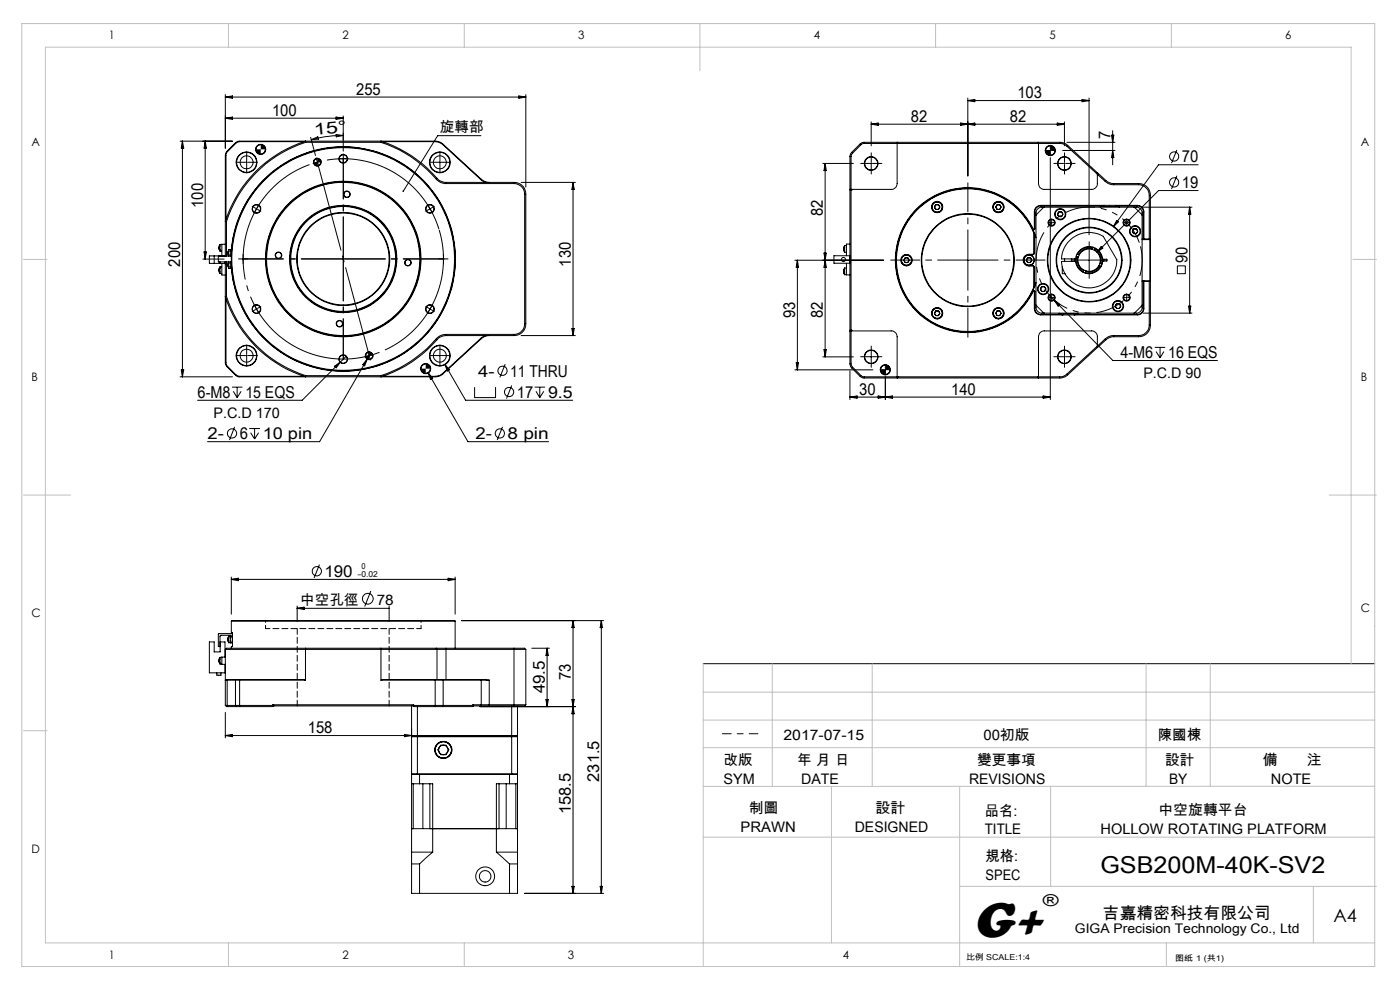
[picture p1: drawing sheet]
<svg xmlns="http://www.w3.org/2000/svg" width="297mm" height="210mm" viewBox="0 0 297 210" stroke-linecap="round" stroke-linejoin="round" font-family="sans-serif">
<g fill="none" stroke="#000" stroke-width=".21">
<path d="M38.2 29.9h11.1M38.7 29.9v50M38.7 29.9l.3 1.5h-.5zM43.5 29.9l.3 1.5h-.5zM43.5 29.9v25.1M47.8 25.1h25M47.8 25.1l1.5-.3v.5zM47.8 20.1v11.4M47.8 20.6l1.5-.3v.5zM47.8 20.6h63.7M52.2 34.4h.2M52.3 34.3v.3"/>
<path d="M55.3 30.7h-.1a1.04 1.04 0 0 0-.9 1M56.3 31.7a1.02 1.02 0 0 1-1 1M64.4 30h-13.6l-.8 .4-1.8 1.8-.3 .5v13.9M64.8 30.2a26 26 0 0 0-16.8 16.8M64.8 30.2v-.3a26.2 26.2 0 0 0-17 17l.2 .1M64.8 30.2h16M65.9 29.1l1 3.9M66 29.6l1.4-.6 .2 .5zM67.3 34.3v.2M67.3 33.6a.72 .72 0 0 0-.7 .8M67.4 34.4l-.2 .1M68.1 34.4v.1a.73 .73 0 0 1-.8 .7"/>
<path d="M71.3 28.5l1.5 .2-1.5 .3zM71.3 24.8l1.5 .3-1.5 .2zM72.7 33.7h.2M72.8 24.6v7.5M72.8 28.7a26.7 26.7 0 0 0-6.8 .9M72.8 33.6v.2M80.8 30.2a27.8 27.8 0 0 1 12.2 8.2l1.3 .5h14.7a2.27 2.27 0 0 1 2.3 2.3v27.5a2.27 2.27 0 0 1-2.3 2.2h-14.4a2.65 2.65 0 0 0-2.1 1 26 26 0 0 1-11.7 7.8M80.8 30.2v-.3a27.4 27.4 0 0 1 12.3 8.3l1.2 .5h14.7a2.45 2.45 0 0 1 2.5 2.5v27.5a2.45 2.45 0 0 1-2.5 2.5h-14.4a2.61 2.61 0 0 0-1.9 .9 26.1 26.1 0 0 1-11.9 7.8v-.2M81.2 30h11.1l.9 .2 .7 .5 8.1 7.4 1 .6M93.2 34.4h.3M93.3 34.3v.3M102 28.8h-9.1l-7.4 11.8"/>
<path d="M103.8 38.7a2.48 2.48 0 0 1-1.7-.7l-8.1-7.4a2.48 2.48 0 0 0-1.7-.7h-41.6l-.5 .2-2.1 2.1-.3 .6v21.5M110.1 20.3l1.4 .3-1.4 .2zM110.6 38.7h11.5M111.5 20.1v19.6M121.6 38.7v32.5M121.6 38.7l.2 1.5h-.5zM174.6 34.7h6.4M175 34.7v41M175 34.7l.3 1.5h-.5zM184.7 34.7h.2M184.8 25.9v5M184.8 34.6v.2"/>
<path d="M184.8 26.3h41M184.8 26.3l1.5-.2v.5zM190.3 30.2h30M190.3 30.2v8.7a1.26 1.26 0 0 1-1.2 1.3h-8.8M190.3 30.2h-7.1l-.7 .3-1.9 1.9-.3 .7v7.1M190.4 30.4h-7.3l-.4 .2-2.1 2.3v7.4M190.4 30.4h34.4a2.07 2.07 0 0 1 1.5 .6l6.5 6M190.4 30.4h.1M203.8 26.1l1.5 .2-1.5 .3zM205.3 20.8v16.5M205.3 21.3h25.7M205.3 21.3l1.5-.2v.5z"/>
<path d="M205.3 26.3l1.5-.2v.5zM220.3 30.2v8.7a1.21 1.21 0 0 0 1.2 1.3h10.1a1.21 1.21 0 0 0 1.2-1.3v-2.3M220.3 30.2h4.5a2.48 2.48 0 0 1 1.7 .7l6.3 5.7M222.7 31.9h.2M222.8 30.9h-.1a.96 .96 0 0 0-.9 1M222.8 31.8v.3M222.8 33.4v51.4M223.8 31.9a1.02 1.02 0 0 1-1 1M224.3 26.1l1.5 .2-1.5 .3zM225.4 31.9h11.1M225.7 34.7h.2M225.8 25.9v5"/>
<path d="M225.8 34.6v.2M226.3 30.2h10.2M229.6 21.1l1.4 .2-1.4 .3zM231 20.8v29M232.8 36.6l1.8 1.7a2.48 2.48 0 0 0 1.7 .6h5.2a2.45 2.45 0 0 1 2.6 2.5v27.5a2.45 2.45 0 0 1-2.6 2.5h-5.2a2.48 2.48 0 0 0-1.7 .7l-1.8 1.6M232.8 37l1.6 1.4a2.63 2.63 0 0 0 1.9 .8h5.2a2.27 2.27 0 0 1 2.3 2.2v9.3M235.8 28.7h.5l-.3 1.5zM236 27.7v7.3M236 31.9l.3 1.5h-.5zM249.7 37.3l-1.2 2.8M249.7 31.8l-1.2 2.8M254.2 35h-8.4l-9.6 13.1"/>
<path d="M43 55h4.6M43.3 53.4h.5l-.3 1.6zM45.4 54.3v1.6M46.5 52.9l.2 .4M46.5 57.7l.2 .3M46.5 52.9h.1M46.5 52.2v.7M46.5 52.2h.1M46.5 57.7h.1M46.5 57v.7M46.5 57h.1M46.5 54.3h-.2v1.3h2.8"/>
<path d="M46.7 51.8l-.2 .4M46.7 56.6l-.2 .4M46.7 51.8v1.5M46.7 56.6v1.4M46.7 51.8h.4M46.7 53.3h.4M46.7 56.6h.4M46.7 58h.4M46.7 54.3h.1M46.7 55.6v.3M47.1 55.9v2.4h.7M47.7 55.6l.1 .3"/>
<path d="M47.8 55.6v21.4l.3 .7 2.2 2.2h42a2.48 2.48 0 0 0 1.7-.6l8.1-7.4a2.48 2.48 0 0 1 1.7-.7M47.8 54.2l-.1 .1M47.8 51.8h-.7v2.5M48 47v7.3M48 55.6v7.3M48.4 56.5l.1 .4M48.4 55.8l.1-.2v1.3M48.4 54h.1M48.4 53.3v.7M48.4 53.3h.1M48.4 56.5h.1M48.4 55.8v.7"/>
<path d="M48.4 55.8h.1M48.5 53v1.3l-.1-.3M48.5 53l-.1 .3M48.5 53h.4M48.9 56.8l-.4 .1M48.9 53v1.3M48.9 55.6v1.2M48.9 53h.2M48.9 56.8h.2M49.1 53a23.8 23.8 0 0 1 36.2-18.4 23.8 23.8 0 0 1 0 40.6 23.8 23.8 0 0 1-36.2-18.4M49.1 54.3h-4.7v1.6h3.3M49.1 52.8h.1"/>
<path d="M49.1 57h.1M49.1 52.3h.1M49.1 57.6h.1M51.4 55h.3M51.6 54.8v.3M54.3 44.3l.2 .1M54.5 44.2l-.2 .2M72.7 55h.2M72.8 54.8v.3M91.2 44.2v.1M91.2 44.3l-.1 .1M91.2 44.3l.1 .1"/>
<path d="M91.3 44.3h-.1M93.9 55h.3M94.1 54.8v.3M168.6 55.2h18.8M169.2 55.2v23.2M169.2 55.2l.2 1.5h-.5zM174.8 53.7h.5l-.3 1.5zM175 55.2l.3 1.5h-.5zM179 57.9l.2 .4M179 53.2l.2 .3M179 57.2h.1M179 57.9h.1"/>
<path d="M179 57.2v.7M179 52.4h.1M179 53.2h.1M179 52.4v.8M179.2 56.9l-.2 .3M179.2 52.1l-.2 .3M179.2 56.9v1.4M179.2 52.1v1.4M179.2 56.9h.4M179.2 58.3h1.1M179.2 52.1h.4M179.2 53.5h.4"/>
<path d="M179.6 55.8v2.5M180.2 54.6h.1M180.2 55.8h.1M180.2 54.2h-3.3v1.6h3.3M180.3 40.2v30M180.3 54.2v1.7M180.3 51.8h-.7v2.4M180.6 40.3h.1M180.6 40.3v29.8M192 54.7h.6l.3 .5-.3 .5h-.6l-.3-.5zM198.5 43.4h.6l.3 .5-.3 .5h-.6l-.3-.5zM205.2 55.2h.2"/>
<path d="M205.3 55.1v.2M211.5 43.4h.6l.3 .5-.3 .5h-.6l-.3-.5zM218 54.7h.6l.3 .5-.3 .5h-.6l-.3-.5zM218.3 54.1a1.11 1.11 0 0 0-1.1 1.1 1.11 1.11 0 0 0 1.1 1.1M218.3 56.3l1 .1M218.3 54.1a1.11 1.11 0 0 1 1.1 1.1 1.11 1.11 0 0 1-1.1 1.1M219.3 53.9a1.67 1.67 0 0 0-2.2 .8 1.24 1.24 0 0 0 1.2 1.7h1M219.3 56.4v.1M219.3 53.9l-1 .2M219.3 48.7h-.1a15.3 15.3 0 0 0-22.1-6.4 15.3 15.3 0 0 0-3.3 22.8 15.3 15.3 0 0 0 23.1 0l1.2-1.6 1-1.8 .2-.1M219.3 48.7a15.4 15.4 0 0 0-23.5-5.6 15.4 15.4 0 0 0 0 24.2 15.4 15.4 0 0 0 23.5-5.7M219.3 49.5a15.1 15.1 0 0 0-23.2-6.3 15.1 15.1 0 0 0 0 24 15.1 15.1 0 0 0 23.2-6.3"/>
<path d="M219.3 53.9h.1M219.3 56.5l.1 4.4M219.3 49.5h.1M219.3 49.5v4.4M219.3 56.5v4.4M219.4 49.5a15.2 15.2 0 0 0-23.3-6.4 15.2 15.2 0 0 0 0 24.2 15.2 15.2 0 0 0 23.3-6.4M219.4 49.5l-.1 4.4M219.4 48.7h-.1M219.4 49.5l.4 .9M219.8 59.9l-.4 1M220 44.5l.8-.6h20.3a1.21 1.21 0 0 1 1.2 1.3v20a1.21 1.21 0 0 1-1.2 1.2h-20a1.26 1.26 0 0 1-1.3-1.2v-20zM221.5 43.9l-1.7 1.7"/>
<path d="M223 47.2h.2M223.1 47.1v.3M224.6 44.9h.6l.3 .5-.3 .6h-.6l-.3-.6zM225.4 56.6v1.4l.6 .1M225.8 54.9v.5M227.4 54.9v.5M227.9 54.9v.5M228.2 54.9a2.88 2.88 0 0 1 2.9-2.6 2.88 2.88 0 0 1 2.8 2.7M228.2 54.9h-3a5.9 5.9 0 0 1 8.8-4.8l2.9 5a5.9 5.9 0 0 1-5.7 6 5.9 5.9 0 0 1-6-5.7h3M228.2 54.9v.5M228.3 54.3l.1 .1M228.4 54.4a2.77 2.77 0 0 0 1.4 3.2"/>
<path d="M228.4 54.4l.4 .1M228.5 53.9h.1M228.6 53.9l.2 .1M228.6 54.5a2.53 2.53 0 0 0 1.3 2.9M228.8 54.5a2.37 2.37 0 0 0 1.1 2.8M228.8 54h.2M229 54l-.2 .5M229.8 57.6l-.1 .1M229.9 57.4l-.1 .2M229.9 57.3l.5 .2M229.9 57.3v.1M230.2 57.8v.1"/>
<path d="M230.3 57.6l-.1 .2M230.4 57.5l-.1 .1M230.9 55.2h.3M231 55.1v.2M231.7 52.9a2.37 2.37 0 0 0-2.7 1.1M231.7 52.9l.5 .2M231.8 52.8a2.46 2.46 0 0 0-3 1.2M231.8 52.8l-.1 .1M231.8 52.6a2.81 2.81 0 0 0-3.2 1.3M231.8 52.6v.2M231.9 52.4l-.1 .2M232.2 53.1a2.36 2.36 0 0 1 1.1 2.8"/>
<path d="M232.2 53a2.46 2.46 0 0 1 1.2 2.9M232.2 53v.1M232.3 52.7a2.88 2.88 0 0 1 1.4 3.3M232.3 52.7l-.1 .3M232.4 52.6l-.1 .1M233.2 56.3a2.4 2.4 0 0 1-2.8 1.2M233.2 56.3l.1 .1M233.3 56.4a2.46 2.46 0 0 1-3 1.2M233.3 56.4l.2 .1M233.3 55.9l-.1 .4M233.3 55.9h.1M233.4 43.8h4"/>
<path d="M233.4 43.8v.1M233.4 55.9l.3 .1M233.5 56.5a2.7 2.7 0 0 1-3.3 1.3M233.5 56.5h.1M233.6 52.3l.4 .3-1.3 .9zM233.7 56h.1M233.8 43.7h-13a1.26 1.26 0 0 0-1.3 1.2l-.1 3.8M233.9 55.4a2.88 2.88 0 0 1-2.8 2.7 2.88 2.88 0 0 1-2.9-2.7M233.9 55v.4M233.9 55h.9v.4h-.9M234.1 55v.4M234.2 43.6l-.8 .2"/>
<path d="M234.2 43.6h2.4M234.2 43.6h-13.4a1.33 1.33 0 0 0-1.4 1.3v3.8M236.6 43.6l.8 .2M236.6 43.6h4.7a1.38 1.38 0 0 1 1.4 1.3v5.9l-.2-.1v-5.8a1.21 1.21 0 0 0-1.2-1.2h-4.2M236.9 46.8l.4 .3-1.1 1zM237.4 43.8v.1M238.9 47.2h.2M239 47.1v.3M240.5 48.5h.6l.3 .6-.3 .5h-.6l-.3-.5zM240.6 43.9l1.7 1.7M242.3 59.7h1.5M242.3 50.7h1.5"/>
<path d="M242.3 59.6h1.6M242.3 50.8h1.6M242.5 43.9h10.4M243.8 59.7v9.2a2.27 2.27 0 0 1-2.3 2.3h-5.2a2.63 2.63 0 0 0-1.9 .7l-1.6 1.5M243.8 50.7l.1 .1M243.9 59.6l-.1 .1M243.9 59.6l.2 .1M243.9 50.8v8.8M244.1 50.7l-.2 .1M249.8 56.4h1.7v1.7h-1.7zM252.4 43.9v22.5M252.4 43.9l.2 1.5h-.5z"/>
<path d="M254.2 40.4h-8.4l-13.1 13.1M38.2 79.9h11.1M38.5 78.4h.5l-.3 1.5zM47.9 63.3v13.8l.3 .5 1.8 1.9 .7 .3h13.7M48 62.9a26 26 0 0 0 16.8 16.8M48 62.9h-.2a26.2 26.2 0 0 0 17 17v-.2M52.2 75.5h.2M52.3 75.3v.3M54.3 65.5l.2 .2M54.5 65.5l-.2 .1M64.8 79.7h16M71 77.7l1.2-.9-.9 1.2z"/>
<path d="M73.4 75.6l-9.3 9.3h-22.2M77.9 76.2l-10.1 17.5h-23.8M77.9 76.2l-.5 1.4-.5-.2zM78.3 75.3v.2M78.3 75.5h-.1M78.3 75.5l.1 .1M78.3 74.7a.72 .72 0 0 0-.7 .8M78.4 75.4l-.1 .1M78.7 74.7l-.8 1.5M79.1 75.5a.78 .78 0 0 1-.8 .7M90.3 77.2h-.1a.97 .97 0 0 0-.9 1M90.8 79l8.5 14.7h17.1"/>
<path d="M90.8 79l1 1.2-.5 .3zM91.1 65.5l.1 .1M91.2 65.6v.1M91.2 65.6h.1M91.3 65.5l-.1 .1M91.3 78.2a1.02 1.02 0 0 1-1 1M93.2 75.5h.3M93.3 75.3v.3M94.4 77.3l4.4 7.6h22.7M94.4 77.3l1 1.1-.5 .3zM103 71.2l-1 .5-8.6 7.9-1.1 .2h-11.1M107.2 77.2l-1.2 2.8"/>
<path d="M110.6 71.2h11.5M121.3 69.7h.5l-.2 1.5zM168.6 78.4h16.6M168.9 76.9h.5l-.2 1.5zM174.6 75.7h6.4M174.8 74.2h.5l-.3 1.5zM180.3 70.2v7.1l.3 .7 1.9 1.9 .6 .3h7.2M180.3 70.2h8.8a1.26 1.26 0 0 1 1.2 1.2v8.8M180.3 78.7v6.1M180.6 70.1v7.1l.2 .6 1.9 1.9 .4 .2h7.3M180.6 70.1h.1M184.7 75.7h.2"/>
<path d="M184.8 75.6v.2M187.7 78.4h.2M187.8 77.4a1.02 1.02 0 0 0-1 1M187.8 78.3v.3M187.8 79.9v4.9M188.8 78.4a1.02 1.02 0 0 1-1 1M190.4 79.9h.1M198.5 65.9h.6l.3 .6-.3 .4h-.6l-.3-.4zM211.5 65.9h.6l.3 .6-.3 .4h-.6l-.3-.4zM219.3 61.6l.1 .1M219.3 60.9h.1M219.4 61.7v3.7a1.33 1.33 0 0 0 1.4 1.4h4.7"/>
<path d="M219.4 61.7l.1 3.7a1.33 1.33 0 0 0 1.3 1.3h4.2M219.8 64.7l1.7 1.7M221 60.8h.6l.3 .5-.3 .5h-.6l-.3-.5zM222.6 62.6l1 1.1M223 63.1h.2M223.1 63v.3M223.6 63.7l12.5 12.8h22.2M223.6 63.7l1.2 .9-.3 .3zM224.7 66.6l.8 .2M224.7 66.6h4M224.7 66.4v.2M225.5 66.8h2.4"/>
<path d="M225.7 75.7h.2M225.8 75.6v.2M228.3 66.7h13a1.26 1.26 0 0 0 1.2-1.3v-5.7l.2-.1v5.8a1.38 1.38 0 0 1-1.4 1.4h-13.4M228.7 66.6l-.8 .2M228.7 66.4v.2M232.8 73.4l-6.5 5.9a2.07 2.07 0 0 1-1.5 .6h-34.4M232.8 73.7l-6.3 5.8a2.48 2.48 0 0 1-1.7 .7h-4.5M232.8 73.7v-2.3a1.21 1.21 0 0 0-1.2-1.2h-10.1a1.21 1.21 0 0 0-1.2 1.2v8.8M236.9 64.4h.6l.3 .5-.3 .5h-.6l-.3-.5zM238.9 63.1h.2M239 63v.3M242.3 64.7l-1.7 1.7"/>
<path d="M242.5 66.4h10.4M245 73.7h2.2M245.3 74.6l.8 1.3M246.1 73.7v2.2M246.9 74.6l-.8 1.3M252.1 64.9h.5l-.2 1.5zM49.2 82.1h2.2M49.5 83l.8 1.3M49.8 90.5l-1.1 2.8M50.3 82.1v2.2M51.2 83l-.9 1.3M52.9 90.9h2.2"/>
<path d="M53.2 91.8l.8 1.3M54 90.9v2.2M54.9 91.8l-.9 1.3M100.7 82.1v2.2h4.4v-2.2M106.6 90.5l-1.1 2.8M108.5 81.8l-1 2.8M113.4 82.1h2.2M113.7 83l.8 1.3M114.5 82.1v2.2M115.4 83l-.9 1.3M180.3 84.2l1.5-.2v.5zM186.3 84l1.5 .2-1.5 .3z"/>
<path d="M187.8 84.2l1.5-.2v.5zM190.3 80.2h30M221.3 84l1.5 .2-1.5 .3zM222.8 84.2h-42.5M67.8 119.8l-1.2 2.8M46.5 139.8v.7M46.5 139.8h.1M46.7 139.4l-.2 .4M46.7 139.4v1.5M46.7 139.4h.4M47.7 139.4v-3.2h-1v2.1h-1.3v-2.1h-1v6.5h3.3v-1.8M47.8 137.8h17"/>
<path d="M47.8 137.8v11.8M47.8 139.4h-.7v1.5h.7M48.4 136l.1 .3M48.4 135.3v.7M48.4 135.3h.1M48.4 136h.1M48.5 134.9l-.1 .4M48.5 134.9v1.4M48.5 134.9h.4M48.5 136.3l.8 .1M48.9 135.1v1.1M48.9 134.9v.2"/>
<path d="M48.9 136.2v.2M48.9 135.1h.4M48.9 134.9h.4M48.9 136.2h.4M49.1 131.8v2.4h.2v3h-.2v.3M49.1 131.8h47.5M49.1 122.4v7.9M49.1 122.9h47.5M49.1 122.9l1.5-.2v.5zM49.3 134.6l-.1-.2h-2.8l-.1 2.8h.4l.1-2.4h2.1v.1M63 128.5v3.4M63 129h19.6"/>
<path d="M63 129l1.5-.2v.5zM64.8 137.8h16M64.8 137.8v6.5M64.8 137.5h-16.8l-.2 .3M64.8 137.5h16M64.8 137.5v.3M78.7 125.4l-1.3 3.2M80.8 137.5h11.7M80.8 137.5v.3M80.8 137.8h11.9M80.8 137.8v6.5M82.6 128.5v3.4"/>
<path d="M92.5 137.5h2.1M92.5 137.5l.2 .3M92.7 137.8h18.8M92.7 137.8v6.3M94.6 137.5h14.4M94.6 137.5v6.6M95.1 122.7l1.5 .2-1.5 .3zM96.6 131.8v5.7M96.6 122.4v7.9M97.9 131.6h30.2M109 137.5h.8a2.06 2.06 0 0 1 1.7 .3M109 137.5v12.2"/>
<path d="M111.5 137.8v11.7M112.8 137.5h3.8M116.1 137.5v12.4M116.1 137.5l.2 1.5h-.5zM121.6 131.6v57.9M121.6 131.6l.2 1.5h-.5zM127.6 131.6l.2 1.5h-.5zM127.6 131.6v57.9M46 142.7v.5h.9v-.5M46.5 140.5l.2 .4M46.5 140.5h.1M46.7 140.9h.4"/>
<path d="M47.8 149.6h.4M47.8 149.6l.2 .3h.4M47.8 151.1v5.4M47.8 156l1.5-.2v.5zM47.8 156h39.5M48.2 149.6h1.8M48.2 144.3h1.8M48.2 149.6l.2 .3M48.2 144.3v5.3M48.3 144.1l-.5 .2h.4M48.3 144.1h1.7M48.3 144.1l-.1 .2"/>
<path d="M48.4 149.9h1.7M50 144.3h14.8M50 149.6h7.8M50 149.6l.1 .3M50 144.3v5.3M50 144.1h.8M50 144.1v.2M50.1 149.9h.7M50.8 149.9h7M50.8 144.1v5.8M50.8 144.1h13.6l.4 .2M57.8 149.6v.3"/>
<path d="M57.9 149.5l-.1 .1M57.9 149.7h.1M57.9 149.7l-.1 .2M57.9 149.5h29.8M57.9 149.7h29.8M57.9 149.5v.2M80.8 144.3h13.2M85.8 155.8l1.5 .2-1.5 .3zM87.3 156h1.2M87.3 156l.1 .1M87.3 149.7v14.4M87.4 156.1h1.1"/>
<path d="M87.4 156.1l-.1 .2h1.2M87.7 149.7l.1 .2M87.7 149.5l.1 .1M87.7 149.7h.1M87.7 149.5v.2M87.8 149.6h6.2M87.8 149.9h4.5M87.8 149.6v.3M88.5 156.1v.2M88.5 156v.1M88.5 156h20M88.5 156.1h20"/>
<path d="M88.5 156.3h20M88.5 149.9v6.1M88.5 156.3v7.8M92.3 144.1h1.6M92.3 149.9h1.6M92.3 144.1v5.8M92.3 144.1h-11.1l-.4 .2M93.5 158.1h1.1l.6 1-.6 1h-1.1l-.6-1zM93.9 149.9h6.4M93.9 144.1h8.1M93.9 144.1l.1 .2M94 144.3v5.3"/>
<path d="M94 149.6h6.3M94 144.3h8.1M94 149.6l-.1 .3M100.3 149.6v.3M100.4 149.5l-.1 .1M100.4 149.8l-.1 .1M100.4 149.5h1.7M100.4 149.5v.3M101.8 149.9h20.3M101.9 149.7l-1.5 .1M101.9 149.7h1.9M102 144.1l1.8 .2"/>
<path d="M102 144.1l.1 .2M102.1 149.5h9.4M102.1 144.3h1.7M102.1 144.3v5.2M102.1 149.5l-.2 .2M103.8 149.7h5.2M103.8 144.3v5.4M108.5 156.1v.2M108.5 156.3h1.3M108.5 156.1h1.2M108.5 156h1.3M108.5 156v.1"/>
<path d="M108.5 149.7v6.3M108.5 156.3v7.8M109.7 156.1l.1 .2M109.8 156l-.1 .1M109.8 149.7v6.3M109.8 156.3v7.8M111.5 149.5a2.06 2.06 0 0 1-1.7 .2h-.8M115.8 148.4h.5l-.2 1.5zM121.3 148.4h.5l-.2 1.5zM121.6 149.9l.2 1.5h-.5zM149.2 140.8h142.4M87.3 166.3h1.7"/>
<path d="M87.3 164.1h1.2M87.3 164.1l.1 .2M87.4 164.3h1.1M87.4 164.3l-.1 16.5M87.7 166.3v9.5h-.4h4.5M88.5 164.1v.2M88.5 164.3h20M88.5 164.1h20M89 166.3h2.8v14.5M89 164.3v2M89.7 166.3v9.5M91.2 166.3v9.5h.6"/>
<path d="M91.8 175.8h13.5M105.9 166.3v9.5h-.6M107.4 166.3v9.5M108.1 166.3h1.7M108.1 166.3h-2.8v14.5M108.1 164.3v2M108.5 164.1v.2M108.5 164.1h1.3M108.5 164.3h1.2M109.4 166.3v9.5h.4h-4.5M109.7 164.3l.1 16.5M109.8 164.1l-.1 .2"/>
<path d="M87.3 183.3h1.7M87.3 180.8v2.5M87.3 180.8h4.5M87.3 183.3v6.2h1.7M89 189.5h19.1M89 183.3v6.2M91.8 180.8l-2.8 2.5M105.3 180.8l2.8 2.5M105.3 180.8h4.5M108.1 183.3h1.7M108.1 183.3v6.2M109.8 183.3v6.2h-1.7"/>
<path d="M109.8 180.8v2.5M111.3 189.5h16.8M121.3 188h.5l-.2 1.5zM127.3 188h.5l-.2 1.5z"/>
<circle cx="52.3" cy="34.4" r="2.13"/>
<circle cx="52.3" cy="34.4" r="1.39"/>
<circle cx="52.3" cy="34.4" r="2.19"/>
<circle cx="55.3" cy="31.7" r="1.07"/>
<circle cx="55.3" cy="31.7" r=".99"/>
<circle cx="67.3" cy="34.4" r=".83"/>
<circle cx="67.3" cy="34.4" r=".74"/>
<circle cx="72.8" cy="33.7" r=".85"/>
<circle cx="72.8" cy="33.7" r=".93"/>
<circle cx="93.3" cy="34.4" r="2.13"/>
<circle cx="93.3" cy="34.4" r="2.19"/>
<circle cx="93.3" cy="34.4" r="1.38"/>
<circle cx="184.8" cy="34.7" r="1.46"/>
<circle cx="184.8" cy="34.7" r="1.39"/>
<circle cx="222.8" cy="31.9" r="1.07"/>
<circle cx="222.8" cy="31.9" r=".99"/>
<circle cx="225.8" cy="34.7" r="1.46"/>
<circle cx="225.8" cy="34.7" r="1.38"/>
<circle cx="249.1" cy="33.2" r=".97"/>
<circle cx="249.1" cy="38.7" r=".97"/>
<circle cx="54.4" cy="44.3" r=".85"/>
<circle cx="54.4" cy="44.3" r=".92"/>
<circle cx="59.1" cy="54.2" r=".62"/>
<circle cx="59.1" cy="54.2" r=".69"/>
<circle cx="72.8" cy="54.9" r="16.2"/>
<circle cx="72.8" cy="54.9" r="16.4"/>
<circle cx="72.8" cy="54.9" r="23.8"/>
<circle cx="72.8" cy="54.9" r="9.9"/>
<circle cx="72.8" cy="54.9" r="16.5"/>
<circle cx="72.8" cy="54.9" r="11.1"/>
<circle cx="72.8" cy="54.9" r="11.2"/>
<circle cx="72.8" cy="54.9" r="9.7"/>
<circle cx="72.8" cy="54.9" r="23.6"/>
<circle cx="72.8" cy="54.9" r="11.4"/>
<circle cx="73.6" cy="41.2" r=".7"/>
<circle cx="73.6" cy="41.2" r=".63"/>
<circle cx="86.5" cy="55.7" r=".7"/>
<circle cx="86.5" cy="55.7" r=".63"/>
<circle cx="91.2" cy="44.3" r=".92"/>
<circle cx="91.2" cy="44.3" r=".85"/>
<circle cx="178.9" cy="55" r=".43"/>
<circle cx="192.3" cy="55.2" r="1.21"/>
<circle cx="192.3" cy="55.2" r="1.12"/>
<circle cx="192.3" cy="55.2" r="1.07"/>
<circle cx="192.3" cy="55.2" r=".51"/>
<circle cx="198.8" cy="43.9" r="1.12"/>
<circle cx="198.8" cy="43.9" r="1.07"/>
<circle cx="198.8" cy="43.9" r=".5"/>
<circle cx="198.8" cy="43.9" r="1.2"/>
<circle cx="205.3" cy="55.2" r="9.8"/>
<circle cx="205.3" cy="55.2" r="9.9"/>
<circle cx="211.8" cy="43.9" r="1.2"/>
<circle cx="211.8" cy="43.9" r="1.07"/>
<circle cx="211.8" cy="43.9" r="1.13"/>
<circle cx="211.8" cy="43.9" r=".49"/>
<circle cx="218.3" cy="55.2" r="1.06"/>
<circle cx="218.3" cy="55.2" r=".51"/>
<circle cx="223.1" cy="47.2" r=".75"/>
<circle cx="223.1" cy="47.2" r=".63"/>
<circle cx="224.9" cy="45.4" r=".51"/>
<circle cx="224.9" cy="45.4" r="1.18"/>
<circle cx="224.9" cy="45.4" r="1.06"/>
<circle cx="231" cy="55.2" r="6.9"/>
<circle cx="231" cy="55.2" r="8.7"/>
<circle cx="231.1" cy="55.2" r="7"/>
<circle cx="231.1" cy="55.2" r="8.9"/>
<circle cx="239" cy="47.2" r=".75"/>
<circle cx="239" cy="47.2" r=".63"/>
<circle cx="240.8" cy="49.1" r="1.19"/>
<circle cx="240.8" cy="49" r=".51"/>
<circle cx="240.8" cy="49.1" r="1.06"/>
<circle cx="52.3" cy="75.4" r="2.13"/>
<circle cx="52.3" cy="75.5" r="2.19"/>
<circle cx="52.3" cy="75.5" r="1.38"/>
<circle cx="54.4" cy="65.6" r=".84"/>
<circle cx="54.4" cy="65.6" r=".92"/>
<circle cx="72" cy="68.7" r=".62"/>
<circle cx="72" cy="68.7" r=".7"/>
<circle cx="72.8" cy="76.2" r=".85"/>
<circle cx="72.8" cy="76.2" r=".93"/>
<circle cx="78.3" cy="75.5" r=".75"/>
<circle cx="78.3" cy="75.5" r=".83"/>
<circle cx="90.3" cy="78.2" r="1.07"/>
<circle cx="90.3" cy="78.2" r=".99"/>
<circle cx="91.2" cy="65.6" r=".92"/>
<circle cx="91.2" cy="65.6" r=".84"/>
<circle cx="93.3" cy="75.4" r="2.13"/>
<circle cx="93.3" cy="75.5" r="2.19"/>
<circle cx="93.3" cy="75.4" r="1.37"/>
<circle cx="106.6" cy="78.6" r=".98"/>
<circle cx="184.8" cy="75.7" r="1.45"/>
<circle cx="184.8" cy="75.7" r="1.38"/>
<circle cx="187.8" cy="78.4" r="1.07"/>
<circle cx="187.8" cy="78.4" r=".99"/>
<circle cx="198.8" cy="66.5" r="1.13"/>
<circle cx="198.8" cy="66.4" r=".5"/>
<circle cx="198.8" cy="66.4" r="1.21"/>
<circle cx="198.8" cy="66.4" r="1.07"/>
<circle cx="211.8" cy="66.4" r="1.14"/>
<circle cx="211.8" cy="66.4" r="1.07"/>
<circle cx="211.8" cy="66.4" r=".5"/>
<circle cx="211.8" cy="66.4" r="1.21"/>
<circle cx="221.3" cy="61.3" r=".51"/>
<circle cx="221.3" cy="61.3" r="1.06"/>
<circle cx="221.3" cy="61.3" r="1.19"/>
<circle cx="223.1" cy="63.2" r=".75"/>
<circle cx="223.1" cy="63.1" r=".63"/>
<circle cx="225.8" cy="75.7" r="1.45"/>
<circle cx="225.8" cy="75.7" r="1.37"/>
<circle cx="237.2" cy="64.9" r=".52"/>
<circle cx="237.2" cy="64.9" r="1.2"/>
<circle cx="237.2" cy="64.9" r="1.06"/>
<circle cx="239" cy="63.2" r=".75"/>
<circle cx="239" cy="63.1" r=".63"/>
<circle cx="49.2" cy="92" r=".98"/>
<circle cx="106.1" cy="91.9" r=".98"/>
<circle cx="108" cy="83.2" r=".98"/>
<circle cx="67.2" cy="121.2" r=".99"/>
<circle cx="78" cy="127" r="1.15"/>
<circle cx="94" cy="159.1" r="1"/>
<circle cx="94" cy="159.1" r="1.75"/>
<circle cx="94" cy="159.1" r="1.82"/>
<circle cx="94.1" cy="159.1" r="1.73"/>
<circle cx="102.9" cy="185.9" r="1.22"/>
<circle cx="102.9" cy="185.9" r="2"/>
</g>
<path d="M93.1 48.7a21.2 21.2 0 0 0-35.5-8.6 21.2 21.2 0 0 0 9.6 35.3 21.2 21.2 0 0 0 26.3-25.4l-.4-1.3" fill="none" stroke="#000" stroke-width=".21" stroke-dasharray="30.5 1.3 1.3 1.3" stroke-dashoffset="-.1" stroke-linecap="butt"/>
<path d="M241.8 51.9a11.2 11.2 0 0 0-18.7-4.6 11.2 11.2 0 0 0 4.8 18.7 11.2 11.2 0 0 0 14.2-13.2l-.3-.9" fill="none" stroke="#000" stroke-width=".21" stroke-dasharray="6.3 1.3 1.3 1.3 1.3 1.3" stroke-dashoffset="-.4" stroke-linecap="butt"/>
<path d="M205.1 55.2h-16.1M205.3 54.9v-16.1M205.3 55.4v16.1M205.6 55.2h16.1" fill="none" stroke="#000" stroke-width=".21" stroke-dasharray="30.5 1.3 1.3 1.3" stroke-dashoffset="24.3"/>
<g fill="none" stroke="#000" stroke-width=".21" stroke-dasharray="30.5 1.3 1.3 1.3">
<path d="M52.1 34.4h-2M52.3 34.2v-2M52.3 34.7v2M52.6 34.4h2M67.1 34.5l-.7 .1M67.3 34.2l-.2-.7M67.4 34.6l.2 .7M67.6 34.3l.6-.2M72.6 33.7h-.8M72.8 33.4v-.8M72.8 33.9v.8M73.1 33.7h.8"/>
<path d="M93.1 34.4h-2M93.3 34.2v-2M93.3 34.7v2M93.6 34.4h2M184.6 34.7h-2M184.8 34.4v-2M184.8 34.9v2M185.1 34.7h2M222.6 31.9h-.9M222.8 31.7v-.9M222.8 32.2v.8M223.1 31.9h.9"/>
<path d="M225.6 34.7h-2M225.8 34.4v-2M225.8 34.9v2M226.1 34.7h2M51.3 54.9h-.7M51.6 54.7v-.8M51.6 55.2v.7M51.8 54.9h.8M54.2 44.2l-.7-.4M54.3 44.5l-.4 .7M54.5 44.1l.4-.7M54.6 44.4l.7 .4"/>
<path d="M91 44.4l-.7 .4M91.1 44.1l-.4-.7M91.4 44.5l.4 .7M91.4 44.2l.7-.4M93.8 54.9h-.7M94.1 54.7v-.8M94.1 55.2v.7M94.3 54.9h.8M222.9 47.2h-.5M223.1 47v-.5M223.1 47.5v.5M223.4 47.2h.5"/>
<path d="M230.8 55.2h-3.6M231.1 54.9v-3.6M231.1 55.4v3.6M231.3 55.2h3.6M238.8 47.2h-.5M239 47v-.5M239 47.5v.5M239.3 47.2h.5M52.1 75.4h-2M52.3 75.2v-2M52.3 75.7v2M52.6 75.4h2"/>
<path d="M54.2 65.7l-.7 .4M54.3 65.3l-.4-.7M54.5 65.8l.4 .7M54.6 65.4l.7-.4M78.1 75.5l-.7 .2M78.3 75.2l-.2-.7M78.4 75.7l.2 .7M78.6 75.4l.6-.2M91 65.4l-.7-.4M91.1 65.8l-.4 .7M91.4 65.3l.4-.7M91.4 65.7l.7 .4"/>
<path d="M93.1 75.4h-2M93.3 75.2v-2M93.3 75.7v2M93.6 75.4h2M184.6 75.7h-2M184.8 75.4v-2M184.8 75.9v2M185.1 75.7h2M187.6 78.4h-.9M187.8 78.2v-.9M187.8 78.7v.8M188.1 78.4h.9"/>
<path d="M222.9 63.1h-.5M223.1 62.9v-.5M223.1 63.4v.5M223.4 63.1h.5M225.6 75.7h-2M225.8 75.4v-2M225.8 75.9v2M226.1 75.7h2M238.8 63.1h-.5M239 62.9v-.5M239 63.4v.5M239.3 63.1h.5"/>
</g>
<path d="M153.3 155.6h7.5" fill="none" stroke="#000" stroke-width=".21" stroke-dasharray="30.5 1.3 1.3 1.3" stroke-dashoffset="28.6"/>
<path d="M67.3 34.4l11 41" fill="none" stroke="#000" stroke-width=".21" stroke-dasharray="30.5 1.3 1.3 1.3" stroke-dashoffset="11.1"/>
<path d="M72.6 54.9h-21.1M72.8 54.7v-21.2M72.8 55.2v21.1M73.1 54.9h21.1" fill="none" stroke="#000" stroke-width=".21" stroke-dasharray="30.5 1.3 1.3 1.3" stroke-dashoffset="21.8"/>
<path d="M56.3 131.6v1.7M89.3 131.6v1.7" fill="none" stroke="#000" stroke-width=".21" stroke-dasharray="1.3 .6" stroke-dashoffset=".9"/>
<path d="M56.3 133.3h33" fill="none" stroke="#000" stroke-width=".21" stroke-dasharray="1.3 .6" stroke-dashoffset=".3"/>
<path d="M63.1 133.3v16.4M82.6 133.3v16.4" fill="none" stroke="#000" stroke-width=".21" stroke-dasharray="1.3 .6" stroke-dashoffset=".1"/>
<g fill="none" stroke="#c0c0c0" stroke-width=".21">
<path d="M4.6 5h287v200h-287zM48.5 5v5M98.5 5v5M148.5 5v10M198.5 5v5M248.5 5v5M5 55h5M287 55h5M5 105h10M282 105h10M5 155h5M149.2 152.7h142.4"/>
<path d="M149.2 146.8h142.4M149.2 140.8v64.2M149.2 158.6h142.4M163.8 140.8v26M185 140.8v26M243.1 140.8v26M256.8 140.8v26M286.6 140.8v-130.8h-277v190h282M149.2 177.6h142.4M176.4 166.8v33.2M203.6 166.8v38.2M222.9 166.8v21.2"/>
<path d="M291.6 166.8h-142.4M203.6 188h88.4M278.6 188v12M48.5 200v5M98.5 200v5M247.4 200v5"/>
</g>
<g fill="#000">
<path d="M221.8 31.9a.96 .96 0 0 0 1 1v-1zM222.8 30.9v1h1a1.02 1.02 0 0 0-1-1zM186.8 78.4v.2a.97 .97 0 0 0 1 .8v-1zM187.8 77.4v1h1a1.02 1.02 0 0 0-1-1z"/>
<path d="M85.4 40.5v.2l.1-.1-.1 .1 .3-.1-.2-.2zM89.3 78.2a1.02 1.02 0 0 0 1 1v-1zM90.3 77.2v1h1a1.02 1.02 0 0 0-1-1zM54.3 31.7a1.02 1.02 0 0 0 1 1v-1zM55.3 30.7v1h1a1.02 1.02 0 0 0-1-1zM66.6 34.4v.1a.73 .73 0 0 0 .7 .7v-.8zM67.3 33.6v.8h.8a.78 .78 0 0 0-.8-.8zM77.6 75.5a.78 .78 0 0 0 .7 .7v-.7zM78.3 74.7v.8h.8a.78 .78 0 0 0-.8-.8z"/>
</g>
<text font-size="11" x="206.4" y="198.7">G+</text>
<text font-size="4.9" x="233.5" y="185.2">GSB200M-40K-SV2</text>
<text font-size="3.9" x="282.9" y="195.5">A4</text>
<g font-size="3.5">
<text x="75.5" y="20.1">255</text>
<text x="215.8" y="20.8">103</text>
<text x="57.7" y="24.6">100</text>
<text x="66.7" y="28.7" transform="rotate(-6 66.7 28.7)">1 5 °</text>
<text x="193.3" y="25.8">82</text>
<text x="214.3" y="25.8">82</text>
<text x="235.6" y="29.4" transform="rotate(-90 235.6 29.4)">7</text>
<text x="250.7" y="34.4">70</text>
<text x="250.7" y="39.9">19</text>
<text x="43.1" y="44.1" transform="rotate(-90 43.1 44.1)">100</text>
<text x="174.6" y="45.8" transform="rotate(-90 174.6 45.8)">82</text>
<text x="38.2" y="56.5" transform="rotate(-90 38.2 56.5)">200</text>
<text x="121.1" y="56.5" transform="rotate(-90 121.1 56.5)">130</text>
<text x="251.9" y="55.8" transform="rotate(-90 251.9 55.8)">90</text>
<text x="168.7" y="67.4" transform="rotate(-90 168.7 67.4)">93</text>
<text x="174.6" y="67.4" transform="rotate(-90 174.6 67.4)">82</text>
<text x="237.7" y="76">4-M6</text>
<text x="247.8" y="76">16 EQS</text>
<text x="101.4" y="79.9">4-</text>
<text x="108.2" y="79.9">11 THRU</text>
<text x="182.3" y="83.7">30</text>
<text x="201.8" y="83.7">140</text>
<text x="41.9" y="84.4">6-M8</text>
<text x="52.1" y="84.4">15 EQS</text>
<text x="109.6" y="84.4">17</text>
<text x="116.3" y="84.4">9.5</text>
<text x="44" y="93.2">2-</text>
<text x="50.9" y="93.2">6</text>
<text x="55.7" y="93.2">10 pin</text>
<text x="100.9" y="93.2">2-</text>
<text x="107.7" y="93.2">8 pin</text>
<text x="68.8" y="122.4">190</text>
<text x="115.6" y="147.1" transform="rotate(-90 115.6 147.1)">49.5</text>
<text x="121.1" y="144.3" transform="rotate(-90 121.1 144.3)">73</text>
<text x="65.3" y="155.5">158</text>
<text x="127.1" y="165.8" transform="rotate(-90 127.1 165.8)">231.5</text>
<text x="121.1" y="172.7" transform="rotate(-90 121.1 172.7)">158.5</text>
<text x="221.2" y="192.2">®</text>
<text x="234" y="194.8">吉嘉精密科技有限公司</text>
</g>
<g font-size="3.1">
<text x="93.3" y="28">旋轉部</text>
<text x="242.6" y="80.2">P.C.D 90</text>
<text x="45.3" y="88.6">P.C.D 170</text>
<text x="63.7" y="128.3">中空孔徑</text>
<text x="79.9" y="128.3">78</text>
<text x="166.2" y="157">2017-07-15</text>
<text x="208.7" y="157">00初版</text>
<text x="245.6" y="157">陳國棟</text>
<text x="153.5" y="162.3">改版</text>
<text x="153.5" y="166.3">SYM</text>
<text x="169.1" y="162.3">年 月 日</text>
<text x="170" y="166.3">DATE</text>
<text x="205.6" y="166.3">REVISIONS</text>
<text x="207.3" y="162.3">變更事項</text>
<text x="247.2" y="162.3">設計</text>
<text x="248" y="166.3">BY</text>
<text x="267.9" y="162.3">備</text>
<text x="269.6" y="166.3">NOTE</text>
<text x="277.2" y="162.3">注</text>
<text x="158.9" y="172.5">制圖</text>
<text x="185.7" y="172.5">設計</text>
<text x="208.9" y="173">品名:</text>
<text x="245.7" y="172.8">中空旋轉平台</text>
<text x="157.1" y="176.5">PRAWN</text>
<text x="181.3" y="176.5">DESIGNED</text>
<text x="208.9" y="177">TITLE</text>
<text x="233.5" y="176.8">HOLLOW ROTATING PLATFORM</text>
<text x="209.1" y="182.7">規格:</text>
<text x="209.1" y="186.7">SPEC</text>
</g>
<text font-size="2.8" x="228" y="197.8">GIGA Precision Technology Co., Ltd</text>
<g font-size="2.5">
<text x="23.1" y="8.4">1</text>
<text x="72.7" y="8.4">2</text>
<text x="122.7" y="8.4">3</text>
<text x="172.7" y="8.4">4</text>
<text x="222.7" y="8.4">5</text>
<text x="272.7" y="8.4">6</text>
<text x="6.7" y="30.9">A</text>
<text x="288.7" y="30.9">A</text>
<text x="6.7" y="80.9">B</text>
<text x="288.7" y="80.9">B</text>
<text x="6.7" y="130.9">C</text>
<text x="288.7" y="129.9">C</text>
<text x="6.7" y="180.9">D</text>
<text x="23.1" y="203.4">1</text>
<text x="72.7" y="203.4">2</text>
<text x="120.5" y="203.4">3</text>
<text x="178.8" y="203.4">4</text>
</g>
<g font-size="1.7">
<text x="75.8" y="122.4">-0.02</text>
<text x="76.7" y="120.7">0</text>
<text x="204.9" y="203.7">比例 SCALE:1:4</text>
<text x="249.3" y="203.8">图纸 1 (共1)</text>
</g>
</svg>
